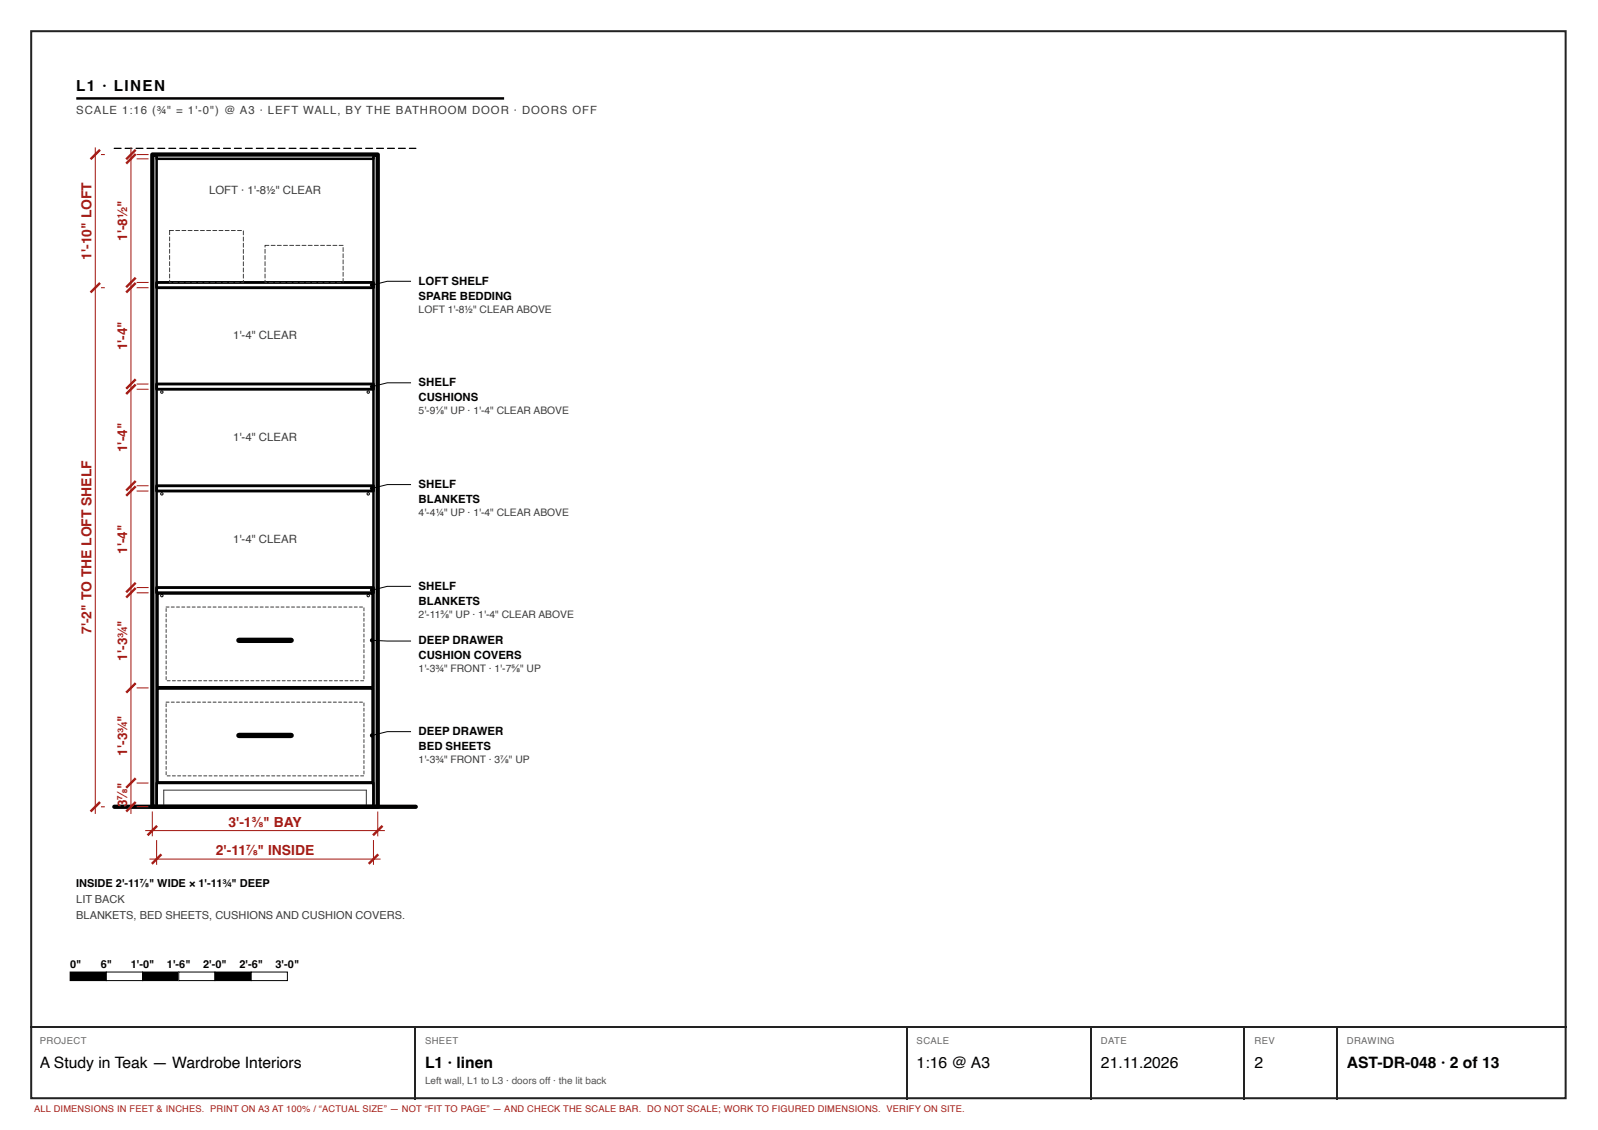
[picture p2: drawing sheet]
<svg xmlns="http://www.w3.org/2000/svg" width="420mm" height="297mm" viewBox="0 0 420 297" stroke-linecap="round" stroke-linejoin="round" font-family="sans-serif">
<path d="M8.2 8.2h403.5v280.5h-403.5z" fill="none" stroke="#222" stroke-width=".53"/>
<path d="M20.1 25.9h112.5" fill="none" stroke="#000" stroke-width=".66" stroke-linecap="butt"/>
<path d="M29.9 38.9l1.9-.1 .2 .2-.2 .2h-1.7zM32.8 38.9l1.9-.1 .2 .2-.2 .2h-1.8zM35.7 38.9l1.9-.1 .1 .2-.1 .2h-1.8zM38.6 38.9l1.8-.1 .2 .2-.2 .2h-1.7zM41.4 38.9l1.9-.1 .2 .2-.2 .2h-1.7zM44.3 38.9l1.9-.1 .2 .2-.2 .2h-1.8zM47.2 38.9l1.9-.1 .1 .2-.1 .2h-1.8zM50.1 38.9l1.8-.1 .2 .2-.2 .2h-1.7zM52.9 38.9l1.9-.1 .2 .2-.2 .2h-1.7zM55.8 38.9l1.9-.1 .2 .2-.2 .2h-1.8zM58.7 38.9l1.9-.1 .1 .2-.1 .2h-1.8zM61.6 38.9l1.8-.1 .2 .2-.2 .2h-1.7zM64.4 38.9l1.9-.1 .2 .2-.2 .2h-1.7zM67.3 38.9l1.9-.1 .2 .2-.2 .2h-1.8zM70.2 38.9l1.9-.1 .1 .2-.1 .2h-1.8zM73.1 38.9l1.8-.1 .2 .2-.2 .2h-1.7zM75.9 38.9l1.9-.1 .2 .2-.2 .2h-1.7zM78.8 38.9l1.9-.1 .2 .2-.2 .2h-1.8zM81.7 38.9l1.9-.1 .1 .2-.1 .2h-1.8zM84.6 38.9l1.8-.1 .2 .2-.2 .2h-1.7zM87.4 38.9l1.9-.1 .2 .2-.2 .2h-1.7zM90.3 38.9l1.9-.1 .2 .2-.2 .2h-1.8zM93.2 38.9l1.9-.1 .1 .2-.1 .2h-1.8zM96.1 38.9l1.8-.1 .2 .2-.2 .2h-1.7zM98.9 38.9l1.9-.1 .2 .2-.2 .2h-1.7zM101.8 38.9l1.9-.1 .2 .2-.2 .2h-1.8zM104.7 38.9l1.9-.1 .1 .2-.1 .2h-1.8zM107.6 38.9l1.7-.1 .2 .2-.2 .2h-1.6z" fill="#000"/>
<path d="M30.1 212.1h79.2" fill="none" stroke="#000" stroke-width="1.1"/>
<path d="M40.1 40.6h1.1v171.5h-1.1z" fill="#fff"/>
<path d="M40.1 40.6h1.1v171.5h-1.1z" fill="none" stroke="#000" stroke-width=".66"/>
<path d="M98.2 40.6h1.1v171.5h-1.1z" fill="#fff"/>
<path d="M98.2 40.6h1.1v171.5h-1.1z" fill="none" stroke="#000" stroke-width=".66"/>
<path d="M41.2 40.6h57v1.1h-57z" fill="#fff"/>
<path d="M41.2 40.6h57v1.1h-57zM41.2 205.8h57v6.3h-57z" fill="none" stroke="#000" stroke-width=".66"/>
<path d="M43.1 212.1v-4.4h53.2v4.4" fill="none" stroke="#333" stroke-width=".26"/>
<path d="M40.1 40.6h59.2v171.5h-59.2z" fill="none" stroke="#000" stroke-width="1.1"/>
<path d="M41.4 180.9h56.6v24.8h-56.6z" fill="#fff"/>
<path d="M41.4 180.9h56.6v24.8h-56.6z" fill="none" stroke="#000" stroke-width=".75"/>
<path d="M62.8 193.3h13.8" fill="none" stroke="#000" stroke-width="1.4"/>
<path d="M45 184.5l.9 .1-.8 .1zM46.3 184.5l1 .1-.9 .1zM47.7 184.5l1 .1-.9 .1zM49.1 184.5l1 .1-.9 .1zM50.5 184.5l.9 .1-.8 .1zM51.8 184.5l1 .1-.9 .1zM53.2 184.5l1 .1-.9 .1zM54.6 184.5l1 .1-.9 .1zM56 184.5l.9 .1-.8 .1zM57.3 184.5l1 .1-.9 .1zM58.7 184.5l1 .1-.9 .1zM60.1 184.5l1 .1-.9 .1zM61.5 184.5l.9 .1-.8 .1zM62.8 184.5l1 .1-.9 .1zM64.2 184.5l1 .1-.9 .1zM65.6 184.5l1 .1-.9 .1zM67 184.5l.9 .1-.8 .1zM68.3 184.5l1 .1-.9 .1zM69.7 184.5l1 .1-.9 .1zM71.1 184.5l1 .1-.9 .1zM72.5 184.5l.9 .1-.8 .1zM73.8 184.5l1 .1-.9 .1zM75.2 184.5l1 .1-.9 .1zM76.6 184.5l1 .1-.9 .1zM78 184.5l.9 .1-.8 .1zM79.3 184.5l1 .1-.9 .1zM80.7 184.5l1 .1-.9 .1zM82.1 184.5l1 .1-.9 .1zM83.5 184.5l.9 .1-.8 .1zM84.8 184.5l1 .1-.9 .1zM86.2 184.5l1 .1-.9 .1zM87.6 184.5l1 .1-.9 .1zM89 184.5l.9 .1-.8 .1zM90.3 184.5l1 .1-.9 .1zM91.7 184.5l1 .1-.9 .1zM93.1 184.5l1 .1-.9 .1zM94.5 184.5l.9 .1-.8 .1zM95.6 184.7l.2 .1-.1 .9zM95.6 186.1l.2 .1-.1 .8zM95.6 187.4l.2 .1-.1 .9zM95.6 188.8l.2 .1-.1 .9zM95.6 190.2l.2 .1-.1 .9zM95.6 191.6l.2 .1-.1 .8zM95.6 192.9l.2 .1-.1 .9zM95.6 194.3l.2 .1-.1 .9zM95.6 195.7l.2 .1-.1 .9zM95.6 197.1l.2 .1-.1 .8zM95.6 198.4l.2 .1-.1 .9zM95.6 199.8l.2 .1-.1 .9zM95.6 201.2l.2 .1-.1 .9zM95.6 202.6l.2 .1-.1 .8zM94.8 203.8l.9 .1-.9 .2zM93.4 203.8l.9 .1-.8 .2zM92 203.8l1 .1-.9 .2zM90.6 203.8l1 .1-.9 .2zM89.3 203.8l.9 .1-.9 .2zM87.9 203.8l.9 .1-.8 .2zM86.5 203.8l1 .1-.9 .2zM85.1 203.8l1 .1-.9 .2zM83.8 203.8l.9 .1-.9 .2zM82.4 203.8l.9 .1-.8 .2zM81 203.8l1 .1-.9 .2zM79.6 203.8l1 .1-.9 .2zM78.3 203.8l.9 .1-.9 .2zM76.9 203.8l.9 .1-.8 .2zM75.5 203.8l1 .1-.9 .2zM74.1 203.8l1 .1-.9 .2zM72.8 203.8l.9 .1-.9 .2zM71.4 203.8l.9 .1-.8 .2zM70 203.8l1 .1-.9 .2zM68.6 203.8l1 .1-.9 .2zM67.3 203.8l.9 .1-.9 .2zM65.9 203.8l.9 .1-.8 .2zM64.5 203.8l1 .1-.9 .2zM63.1 203.8l1 .1-.9 .2zM61.8 203.8l.9 .1-.9 .2zM60.4 203.8l.9 .1-.8 .2zM59 203.8l1 .1-.9 .2zM57.6 203.8l1 .1-.9 .2zM56.3 203.8l.9 .1-.9 .2zM54.9 203.8l.9 .1-.8 .2zM53.5 203.8l1 .1-.9 .2zM52.1 203.8l1 .1-.9 .2zM50.8 203.8l.9 .1-.9 .2zM49.4 203.8l.9 .1-.8 .2zM48 203.8l1 .1-.9 .2zM46.6 203.8l1 .1-.9 .2zM45.3 203.8l.9 .1-.9 .2zM43.9 203.8l.9 .1-.8 .2zM43.6 202.8h.2l-.1 .9zM43.6 201.4l.2 .1-.1 .8zM43.6 200l.2 .1-.1 .9zM43.6 198.6l.2 .1-.1 .9zM43.6 197.3h.2l-.1 .9zM43.6 195.9l.2 .1-.1 .8zM43.6 194.5l.2 .1-.1 .9zM43.6 193.1l.2 .1-.1 .9zM43.6 191.8h.2l-.1 .9zM43.6 190.4l.2 .1-.1 .8zM43.6 189l.2 .1-.1 .9zM43.6 187.6l.2 .1-.1 .9zM43.6 186.3h.2l-.1 .9zM43.6 184.9l.2 .1-.1 .8zM43.6 184.5l1 .1-.9 .1z" fill="#333"/>
<path d="M41.4 155.9h56.6v24.8h-56.6z" fill="#fff"/>
<path d="M41.4 155.9h56.6v24.8h-56.6z" fill="none" stroke="#000" stroke-width=".75"/>
<path d="M62.8 168.3h13.8" fill="none" stroke="#000" stroke-width="1.4"/>
<path d="M45 159.5l.9 .1-.8 .1zM46.3 159.5l1 .1-.9 .1zM47.7 159.5l1 .1-.9 .1zM49.1 159.5l1 .1-.9 .1zM50.5 159.5l.9 .1-.8 .1zM51.8 159.5l1 .1-.9 .1zM53.2 159.5l1 .1-.9 .1zM54.6 159.5l1 .1-.9 .1zM56 159.5l.9 .1-.8 .1zM57.3 159.5l1 .1-.9 .1zM58.7 159.5l1 .1-.9 .1zM60.1 159.5l1 .1-.9 .1zM61.5 159.5l.9 .1-.8 .1zM62.8 159.5l1 .1-.9 .1zM64.2 159.5l1 .1-.9 .1zM65.6 159.5l1 .1-.9 .1zM67 159.5l.9 .1-.8 .1zM68.3 159.5l1 .1-.9 .1zM69.7 159.5l1 .1-.9 .1zM71.1 159.5l1 .1-.9 .1zM72.5 159.5l.9 .1-.8 .1zM73.8 159.5l1 .1-.9 .1zM75.2 159.5l1 .1-.9 .1zM76.6 159.5l1 .1-.9 .1zM78 159.5l.9 .1-.8 .1zM79.3 159.5l1 .1-.9 .1zM80.7 159.5l1 .1-.9 .1zM82.1 159.5l1 .1-.9 .1zM83.5 159.5l.9 .1-.8 .1zM84.8 159.5l1 .1-.9 .1zM86.2 159.5l1 .1-.9 .1zM87.6 159.5l1 .1-.9 .1zM89 159.5l.9 .1-.8 .1zM90.3 159.5l1 .1-.9 .1zM91.7 159.5l1 .1-.9 .1zM93.1 159.5l1 .1-.9 .1zM94.5 159.5l.9 .1-.8 .1zM95.6 159.7l.2 .1-.1 .9zM95.6 161.1l.2 .1-.1 .8zM95.6 162.4l.2 .1-.1 .9zM95.6 163.8l.2 .1-.1 .9zM95.6 165.2l.2 .1-.1 .9zM95.6 166.6l.2 .1-.1 .8zM95.6 167.9l.2 .1-.1 .9zM95.6 169.3l.2 .1-.1 .9zM95.6 170.7l.2 .1-.1 .9zM95.6 172.1l.2 .1-.1 .8zM95.6 173.4l.2 .1-.1 .9zM95.6 174.8l.2 .1-.1 .9zM95.6 176.2l.2 .1-.1 .9zM95.6 177.6l.2 .1-.1 .8zM94.8 178.8l.9 .1-.9 .2zM93.4 178.8l.9 .1-.8 .2zM92 178.8l1 .1-.9 .2zM90.6 178.8l1 .1-.9 .2zM89.3 178.8l.9 .1-.9 .2zM87.9 178.8l.9 .1-.8 .2zM86.5 178.8l1 .1-.9 .2zM85.1 178.8l1 .1-.9 .2zM83.8 178.8l.9 .1-.9 .2zM82.4 178.8l.9 .1-.8 .2zM81 178.8l1 .1-.9 .2zM79.6 178.8l1 .1-.9 .2zM78.3 178.8l.9 .1-.9 .2zM76.9 178.8l.9 .1-.8 .2zM75.5 178.8l1 .1-.9 .2zM74.1 178.8l1 .1-.9 .2zM72.8 178.8l.9 .1-.9 .2zM71.4 178.8l.9 .1-.8 .2zM70 178.8l1 .1-.9 .2zM68.6 178.8l1 .1-.9 .2zM67.3 178.8l.9 .1-.9 .2zM65.9 178.8l.9 .1-.8 .2zM64.5 178.8l1 .1-.9 .2zM63.1 178.8l1 .1-.9 .2zM61.8 178.8l.9 .1-.9 .2zM60.4 178.8l.9 .1-.8 .2zM59 178.8l1 .1-.9 .2zM57.6 178.8l1 .1-.9 .2zM56.3 178.8l.9 .1-.9 .2zM54.9 178.8l.9 .1-.8 .2zM53.5 178.8l1 .1-.9 .2zM52.1 178.8l1 .1-.9 .2zM50.8 178.8l.9 .1-.9 .2zM49.4 178.8l.9 .1-.8 .2zM48 178.8l1 .1-.9 .2zM46.6 178.8l1 .1-.9 .2zM45.3 178.8l.9 .1-.9 .2zM43.9 178.8l.9 .1-.8 .2zM43.6 177.8h.2l-.1 .9zM43.6 176.4l.2 .1-.1 .8zM43.6 175l.2 .1-.1 .9zM43.6 173.6l.2 .1-.1 .9zM43.6 172.3h.2l-.1 .9zM43.6 170.9l.2 .1-.1 .8zM43.6 169.5l.2 .1-.1 .9zM43.6 168.1l.2 .1-.1 .9zM43.6 166.8h.2l-.1 .9zM43.6 165.4l.2 .1-.1 .8zM43.6 164l.2 .1-.1 .9zM43.6 162.6l.2 .1-.1 .9zM43.6 161.3h.2l-.1 .9zM43.6 159.9l.2 .1-.1 .8zM43.6 159.5l1 .1-.9 .1z" fill="#333"/>
<path d="M41.2 154.4h57v1.4h-57z" fill="#fff"/>
<path d="M41.2 154.4h57v1.4h-57z" fill="none" stroke="#000" stroke-width=".75"/>
<g fill="none" stroke="#000" stroke-width=".26">
<circle cx="42.6" cy="156.6" r=".31"/>
<circle cx="96.8" cy="156.6" r=".31"/>
</g>
<path d="M41.2 127.7h57v1.4h-57z" fill="#fff"/>
<path d="M41.2 127.7h57v1.4h-57z" fill="none" stroke="#000" stroke-width=".75"/>
<g fill="none" stroke="#000" stroke-width=".26">
<circle cx="42.6" cy="129.8" r=".31"/>
<circle cx="96.8" cy="129.8" r=".31"/>
</g>
<path d="M41.2 100.9h57v1.4h-57z" fill="#fff"/>
<path d="M41.2 100.9h57v1.4h-57z" fill="none" stroke="#000" stroke-width=".75"/>
<g fill="none" stroke="#000" stroke-width=".26">
<circle cx="42.6" cy="103.1" r=".31"/>
<circle cx="96.8" cy="103.1" r=".31"/>
</g>
<path d="M41.2 74.2h57v1.4h-57z" fill="#fff"/>
<path d="M41.2 74.2h57v1.4h-57z" fill="none" stroke="#000" stroke-width=".75"/>
<g fill="#333">
<path d="M46.1 60.5l1.3 .1-1.2 .1zM47.8 60.5l1.2 .1-1.1 .1zM49.4 60.5l1.2 .1-1.1 .1zM51 60.5l1.2 .1-1.1 .1zM52.6 60.5l1.3 .1-1.2 .1zM54.3 60.5l1.2 .1-1.1 .1zM55.9 60.5l1.2 .1-1.1 .1zM57.5 60.5l1.2 .1-1.1 .1zM59.1 60.5l1.3 .1-1.2 .1zM60.8 60.5l1.2 .1-1.1 .1zM62.4 60.5l1.2 .1-1.1 .1zM63.9 60.6l.2 .1-.1 1.1zM63.9 62.2l.2 .1-.1 1.2zM63.9 63.9l.2 .1-.1 1.1zM63.9 65.5l.2 .1-.1 1.1zM63.9 67.1l.2 .1-.1 1.1zM63.9 68.7l.2 .1-.1 1.2zM63.9 70.4l.2 .1-.1 1.1zM63.9 72l.2 .1-.1 1.1zM63.9 73.6l.2 .1v.6l-.6 .1v-.3l.5 .1zM61.8 74.2h1.2l-1.1 .2zM60.2 74.2h1.2l-1.1 .2zM58.6 74.2h1.2l-1.1 .2zM56.9 74.2h1.3l-1.2 .2zM55.3 74.2h1.2l-1.1 .2zM53.7 74.2h1.2l-1.1 .2zM52.1 74.2h1.2l-1.1 .2zM50.4 74.2h1.3l-1.2 .2zM48.8 74.2h1.2l-1.1 .2zM47.2 74.2h1.2l-1.1 .2zM45.6 74.2h1.2l-1.1 .2zM44.5 73.6l.2 .1-.1 .5 .4-.1 .1 .2h-.6zM44.5 72h.2l-.1 1.2zM44.5 70.3l.2 .1-.1 1.1zM44.5 68.7l.2 .1-.1 1.1zM44.5 67.1l.2 .1-.1 1.1zM44.5 65.5h.2l-.1 1.2zM44.5 63.8l.2 .1-.1 1.1zM44.5 62.2l.2 .1-.1 1.1zM44.5 60.6l.2 .1-.1 1.1zM44.5 60.5l1.2 .1-1.1 .1z"/>
<path d="M71.2 64.4l1.2 .1-1.1 .1zM72.9 64.4l1.2 .1-1.2 .1zM74.5 64.4l1.2 .1-1.1 .1zM76.1 64.4l1.2 .1-1.1 .1zM77.7 64.4l1.2 .1-1.1 .1zM79.4 64.4l1.2 .1-1.2 .1zM81 64.4l1.2 .1-1.1 .1zM82.6 64.4l1.2 .1-1.1 .1zM84.2 64.4l1.2 .1-1.1 .1zM85.9 64.4l1.2 .1-1.2 .1zM87.5 64.4l1.2 .1-1.1 .1zM89.1 64.4l1.2 .1-1.1 .1zM90.1 65l.2 .1-.1 1.1zM90.1 66.6l.2 .1-.1 1.1zM90.1 68.3h.2l-.1 1.2zM90.1 69.9l.2 .1-.1 1.1zM90.1 71.5l.2 .1-.1 1.1zM90.1 73.1l.2 .1-.1 1.1zM88.5 74.2h1.2l-1.1 .2zM86.9 74.2h1.2l-1.1 .2zM85.3 74.2h1.2l-1.1 .2zM83.7 74.2h1.2l-1.2 .2zM82 74.2h1.2l-1.1 .2zM80.4 74.2h1.2l-1.1 .2zM78.8 74.2h1.2l-1.1 .2zM77.2 74.2h1.2l-1.2 .2zM75.5 74.2h1.2l-1.1 .2zM73.9 74.2h1.2l-1.1 .2zM72.3 74.2h1.2l-1.1 .2zM70.7 74.2h1.2l-1.2 .2zM69.6 73.6l.2 .1-.1 .5 .4-.1 .1 .2h-.6zM69.6 72h.2l-.1 1.2zM69.6 70.3l.2 .1-.1 1.1zM69.6 68.7l.2 .1-.1 1.1zM69.6 67.1l.2 .1-.1 1.1zM69.6 65.5h.2l-.1 1.2zM69.6 64.4l1.2 .1h-1.1v.5z"/>
</g>
<g fill="none" stroke="#a51d17" stroke-width=".28">
<path d="M25.1 38.7v175.2M34.4 38.7v175.2M26.6 40.6h1M35.9 40.6h3.2M35.9 41.7h3.2M26.6 75.6h1M35.9 74.2h3.2M35.9 75.6h3.2M35.9 100.9h3.2M35.9 102.3h3.2M35.9 127.7h3.2M35.9 129.1h3.2"/>
<path d="M35.9 154.4h3.2M35.9 155.8h3.2M35.9 180.8h3.2M26.6 212.1h1M35.9 205.8h3.2M35.9 212.1h3.2M38.2 218.3h63M40.1 213.3v6.5M99.3 213.3v6.5M39.3 225.8h60.8M41.2 220.8v6.5M98.2 220.8v6.5"/>
</g>
<g fill="none" stroke="#a51d17" stroke-width=".64" stroke-linecap="butt">
<path d="M26.3 39.4l-2.5 2.5M35.7 39.4l-2.5 2.5M35.7 40.5l-2.5 2.5M26.3 74.4l-2.5 2.5M35.7 73l-2.5 2.5M35.7 74.4l-2.5 2.5M35.7 99.7l-2.5 2.5M35.7 101.1l-2.5 2.5M35.7 126.4l-2.5 2.5M35.7 127.8l-2.5 2.5M35.7 153.2l-2.5 2.5M35.7 154.6l-2.5 2.5"/>
<path d="M35.7 179.6l-2.5 2.5M26.3 210.8l-2.5 2.5M35.7 204.6l-2.5 2.5M35.7 210.8l-2.5 2.5M41.3 217.1l-2.5 2.5M100.6 217.1l-2.5 2.5M42.4 224.6l-2.5 2.5M99.5 224.6l-2.5 2.5"/>
</g>
<path d="M108.1 73.9h-6.3l-4 1M108.1 100.6h-6.3l-4 1M108.1 127.4h-6.3l-4 1M108.1 154.1h-6.3l-4 1M97.8 168.3l10.3 .2M108.1 192.3h-6.3l-4 1M18.4 255.5h9.6v2.2h-9.6z" fill="none" stroke="#000" stroke-width=".26"/>
<g fill="#000">
<path d="M18.4 255.5h9.6v2.2h-9.6z"/>
<circle cx="97.8" cy="74.9" r=".56"/>
<circle cx="97.8" cy="101.6" r=".56"/>
<circle cx="97.8" cy="128.4" r=".56"/>
<circle cx="97.8" cy="155.1" r=".56"/>
<circle cx="97.8" cy="168.3" r=".56"/>
<circle cx="97.8" cy="193.3" r=".56"/>
</g>
<path d="M28 255.5h9.5v2.2h-9.5z" fill="#fff"/>
<path d="M28 255.5h9.5v2.2h-9.5zM37.5 255.5h9.5v2.2h-9.5z" fill="none" stroke="#000" stroke-width=".26"/>
<path d="M37.5 255.5h9.5v2.2h-9.5z" fill="#000"/>
<path d="M47 255.5h9.5v2.2h-9.5z" fill="#fff"/>
<path d="M47 255.5h9.5v2.2h-9.5zM56.5 255.5h9.5v2.2h-9.5z" fill="none" stroke="#000" stroke-width=".26"/>
<path d="M56.5 255.5h9.5v2.2h-9.5z" fill="#000"/>
<path d="M66.1 255.5h9.5v2.2h-9.5z" fill="#fff"/>
<path d="M66.1 255.5h9.5v2.2h-9.5z" fill="none" stroke="#000" stroke-width=".26"/>
<path d="M7.9 270h404.1M109.1 270.1v18.8M238.5 270.1v18.8M286.9 270.1v18.8M327.2 270.1v18.8M351.5 270.1v18.8" fill="none" stroke="#222" stroke-width=".26"/>
<g font-size="4.1">
<text x="10.5" y="280.7">A Study in Teak — Wardrobe Interiors</text>
<text x="111.8" y="280.7">L1 · linen</text>
<text x="241" y="280.7">1:16 @ A3</text>
<text x="289.5" y="280.7">21.11.2026</text>
<text x="329.9" y="280.7">2</text>
<text x="354.1" y="280.7">AST-DR-048 · 2 of 13</text>
</g>
<text font-size="4" x="20.1" y="24">L1 · LINEN</text>
<g font-size="3.6" fill="#a51d17">
<text x="24.1" y="68.3" transform="rotate(-90 24.1 68.3)">1'-10&quot; LOFT</text>
<text x="24.1" y="166.7" transform="rotate(-90 24.1 166.7)">7'-2&quot; TO THE LOFT SHELF</text>
<text x="60.1" y="217.3">3'-1⅜&quot; BAY</text>
<text x="56.7" y="224.8">2'-11⅞&quot; INSIDE</text>
</g>
<g font-size="3.5" fill="#a51d17">
<text x="33.4" y="63.3" transform="rotate(-90 33.4 63.3)">1'-8½&quot;</text>
<text x="33.4" y="92.1" transform="rotate(-90 33.4 92.1)">1'-4&quot;</text>
<text x="33.4" y="118.8" transform="rotate(-90 33.4 118.8)">1'-4&quot;</text>
<text x="33.4" y="145.6" transform="rotate(-90 33.4 145.6)">1'-4&quot;</text>
<text x="33.4" y="173.6" transform="rotate(-90 33.4 173.6)">1'-3¾&quot;</text>
<text x="33.4" y="198.6" transform="rotate(-90 33.4 198.6)">1'-3¾&quot;</text>
<text x="33.4" y="212.2" transform="rotate(-90 33.4 212.2)">3⅞&quot;</text>
</g>
<g font-size="3" fill="#3d3d3d">
<text x="20.1" y="30">SCALE 1:16 (¾&quot; = 1'-0&quot;) @ A3 · LEFT WALL, BY THE BATHROOM DOOR · DOORS OFF</text>
<text x="55" y="51.1">LOFT · 1'-8½&quot; CLEAR</text>
<text x="61.3" y="89.1">1'-4&quot; CLEAR</text>
<text x="61.3" y="115.9">1'-4&quot; CLEAR</text>
<text x="61.3" y="142.6">1'-4&quot; CLEAR</text>
</g>
<g font-size="3">
<text x="110.1" y="74.8">LOFT SHELF</text>
<text x="110.1" y="78.8">SPARE BEDDING</text>
<text x="110.1" y="101.5">SHELF</text>
<text x="110.1" y="105.5">CUSHIONS</text>
<text x="110.1" y="128.2">SHELF</text>
<text x="110.1" y="132.2">BLANKETS</text>
<text x="110.1" y="155">SHELF</text>
<text x="110.1" y="159">BLANKETS</text>
<text x="110.1" y="169.3">DEEP DRAWER</text>
<text x="110.1" y="173.3">CUSHION COVERS</text>
<text x="110.1" y="193.2">DEEP DRAWER</text>
<text x="110.1" y="197.1">BED SHEETS</text>
</g>
<g font-size="2.9">
<text x="20.1" y="233.1">INSIDE 2'-11⅞&quot; WIDE × 1'-11¾&quot; DEEP</text>
<text x="18.4" y="254.5">0&quot;</text>
<text x="26.5" y="254.5">6&quot;</text>
<text x="34.4" y="254.5">1'-0&quot;</text>
<text x="43.9" y="254.5">1'-6&quot;</text>
<text x="53.4" y="254.5">2'-0&quot;</text>
<text x="62.9" y="254.5">2'-6&quot;</text>
<text x="72.5" y="254.5">3'-0&quot;</text>
</g>
<g font-size="2.9" fill="#3d3d3d">
<text x="20.1" y="237.3">LIT BACK</text>
<text x="20.1" y="241.6">BLANKETS, BED SHEETS, CUSHIONS AND CUSHION COVERS.</text>
</g>
<g font-size="2.7" fill="#3d3d3d">
<text x="110.1" y="82.2">LOFT 1'-8½&quot; CLEAR ABOVE</text>
<text x="110.1" y="108.8">5'-9⅛&quot; UP · 1'-4&quot; CLEAR ABOVE</text>
<text x="110.1" y="135.6">4'-4¼&quot; UP · 1'-4&quot; CLEAR ABOVE</text>
<text x="110.1" y="162.3">2'-11⅜&quot; UP · 1'-4&quot; CLEAR ABOVE</text>
<text x="110.1" y="176.7">1'-3¾&quot; FRONT · 1'-7⅝&quot; UP</text>
<text x="110.1" y="200.5">1'-3¾&quot; FRONT · 3⅞&quot; UP</text>
</g>
<text font-size="2.6" fill="#555" x="111.8" y="285">Left wall, L1 to L3 · doors off · the lit back</text>
<g font-size="2.5" fill="#666">
<text x="10.5" y="274.4">PROJECT</text>
<text x="111.8" y="274.4">SHEET</text>
<text x="241" y="274.4">SCALE</text>
<text x="289.5" y="274.4">DATE</text>
<text x="329.9" y="274.4">REV</text>
<text x="354.1" y="274.4">DRAWING</text>
</g>
<text font-size="2.4" fill="#a51d17" x="9" y="292.4">ALL DIMENSIONS IN FEET &amp; INCHES. PRINT ON A3 AT 100% / “ACTUAL SIZE” — NOT “FIT TO PAGE” — AND CHECK THE SCALE BAR. DO NOT SCALE; WORK TO FIGURED DIMENSIONS. VERIFY ON SITE.</text>
</svg>
